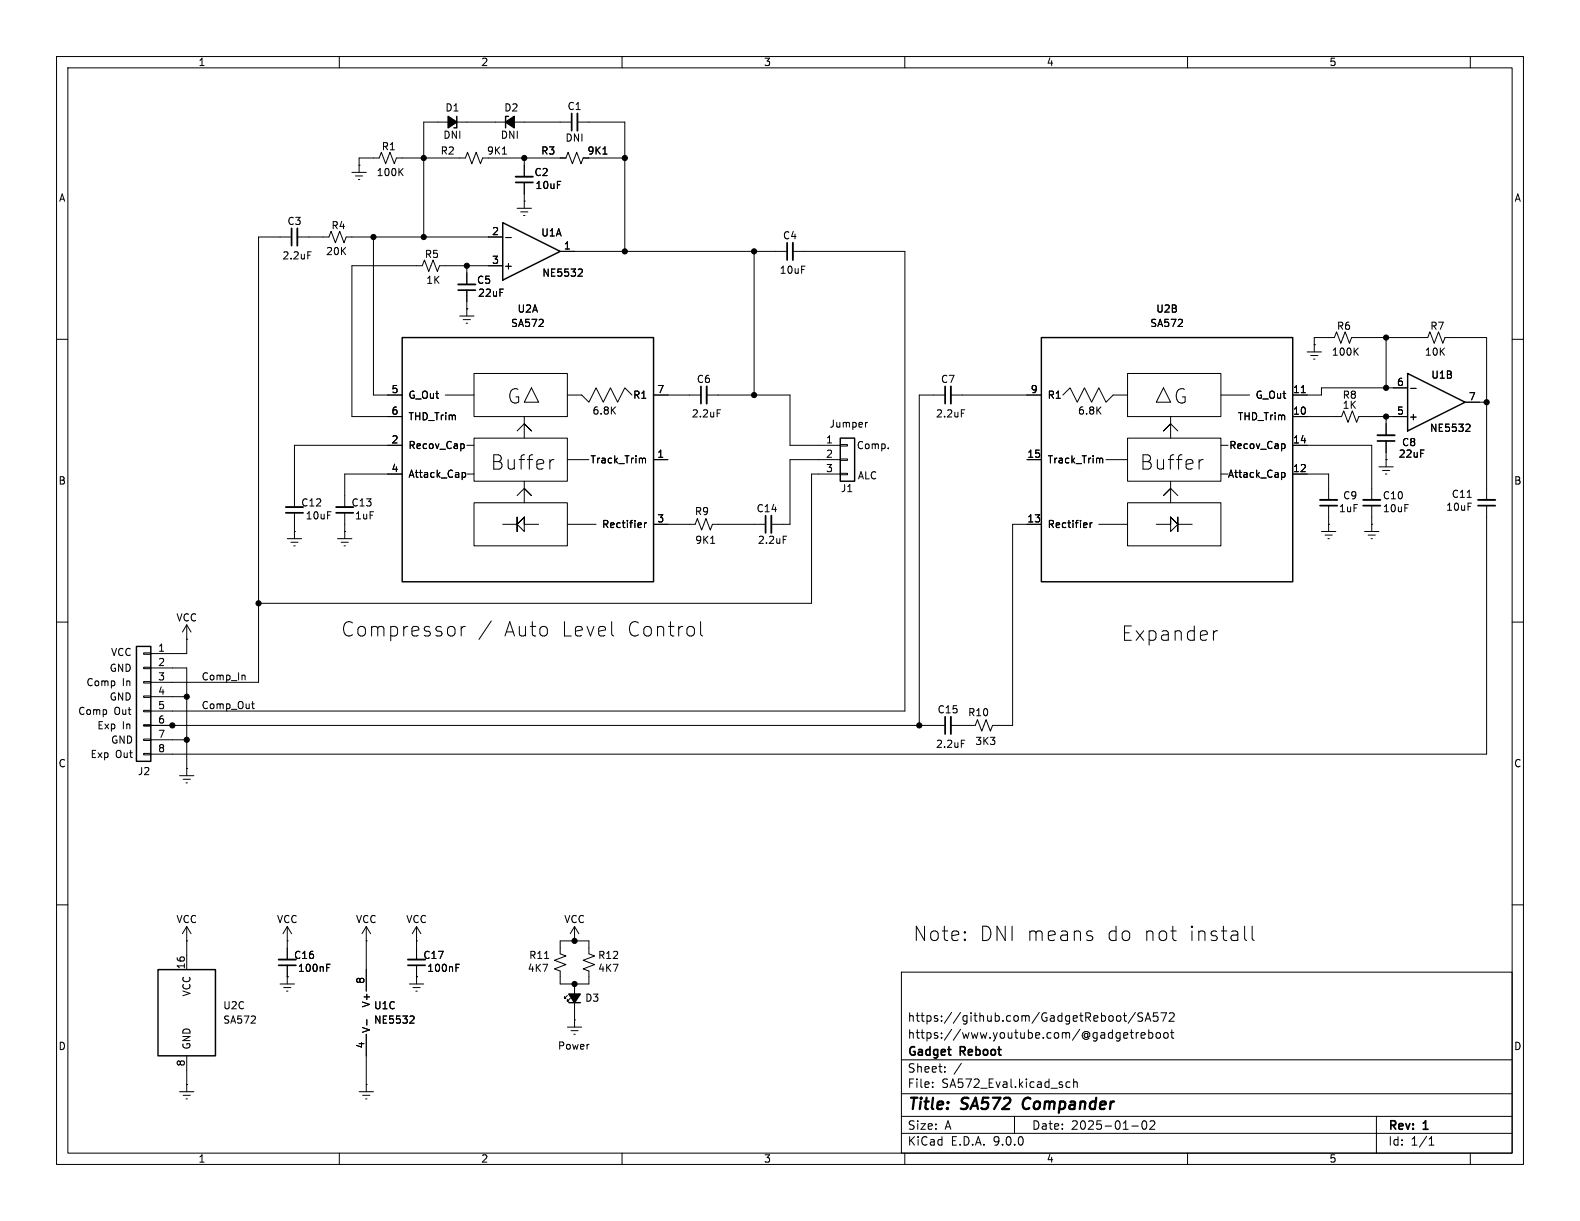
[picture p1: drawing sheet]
<svg xmlns="http://www.w3.org/2000/svg" width="279mm" height="216mm" viewBox="0 0 279 216" stroke-linecap="round" stroke-linejoin="round" font-family="sans-serif">
<g fill="none" stroke="#000" stroke-width=".18">
<path d="M10 10h259.4v195.9h-259.4zM12 12h255.4v191.9h-255.4zM60 10v2M110 10v2M160 10v2M210 10v2M260 10v2M62.2 30.5h2.6M62.9 31.1h1.2M63.4 31.8h.2M63.5 29.2h.1M70.7 30.3l.6 .8"/>
<path d="M71.3 29.8l-.8 .7M88.8 27.2h.8M91.4 36.8h2.6M92.1 37.5h1.2M92.6 38.1h.2M92.7 35.6h.1M92.7 27.9v3.3M92.7 32.3v4.5M101.1 21.6h-26.2v20.3M102.1 21.6h8.4v22.9M106.6 27.2h.7M110.5 27.9h-7.4l-.4 1.1-.7-2.1-.8 2.1-.7-2.1-.4 1h-14.8l-.3 1.1-.8-2.1-.8 2.1-.7-2.1-.4 1h-12.2l-.4 1.1-.7-2.1-.8 2.1-.8-2.1-.3 1h-3.6v2.6"/>
<path d="M51.6 41.9h-5.9v78.8h-19M52.6 41.9h5.6l.3-1 .8 2 .8-2 .7 2 .4-1h27.7M54.4 44.5h.6M66 41.9v28h5.1M81.3 55.9h2.5M81.9 56.5h1.3M82.4 57.2h.3M82.5 54.6h.1M82.5 47v3.3M82.5 51.3v4.6M88.9 47h-11.2l-.4 1-.7-2-.8 2-.7-2-.4 1h-12.5v26.7h8.9M89.4 42h1"/>
<path d="M99.1 44.5h40.1M102.4 47.6h.5l.1 .3-.8 .9h.8M133.3 44.5v25.4M140.2 44.5h19.8v81.2h-133.3M245.1 59.7v8.9M10 60h2M71.1 78.7h-19v11M78.7 69.9h5.1M81.9 78.5l.2 .2v.4l-.2 .2M82.5 78.7h1.3M83.8 66h16.5v7.7h-16.5zM83.8 77.5h16.5v7.6h-16.5z"/>
<path d="M92.7 74.9l1.3 1.3-1.3-1.3-1.3 1.3M92.7 73.7v3.8M94 68.6l1.2 2.5h-2.5zM100.3 69.9h2.6l1.2 1.2 1.3-2.5 1.3 2.5 1.2-2.5 1.3 2.5 1.3-2.5 1.3 1.3M115.6 69.9h8.4M125 69.9h14.7v8.8h8.9M126.8 72.5h.6M148.6 78.6h1.3v.3h-1.3zM153.4 74.7l-.3 .1M157.1 79.2v.1M167.1 69.9h-4.5v58.4M168.1 69.9h16"/>
<path d="M170 72.5h.6M188 69.9l1.2-1.3 1.3 2.5 1.3-2.5 1.2 2.5 1.3-2.5 1.3 2.5 1.2-1.2h2.6M199.4 66h16.5v7.7h-16.5zM199.4 77.5h16.5v7.6h-16.5zM205.7 68.6l1.3 2.5h-2.5zM207 74.9l-1.3 1.3 1.3-1.3 1.3 1.3M207 73.7v3.8M215.9 69.9h5.1M215.9 78.7h1.3M227 78.5l.2 .2v.4l-.2 .2M228.6 73.7h8.6l.4-1.1 .8 2.1 .7-2.1 .8 2.1 .4-1h8.6M228.6 78.7h14v9.7"/>
<path d="M230.1 69.4h.7M231.1 62.2h2.6M231.8 62.9h1.2M232.3 63.5h.2M232.4 62.2v-2.5h3.6l.3-1 .8 2 .8-2 .7 2 .4-1h13.5l.4-1 .7 2 .8-2 .7 2 .4-1h7.4v28.7M232.4 61h.1M239.6 62.1l.6 .7M240.2 61.5l-.7 .8M245.1 73.7v3.3M245.1 78v4.6M248.9 68.6h-15.2v1.3h-5.1M249.4 68.7h1"/>
<path d="M259.1 71.1h3.8M259.4 75l.4 .1 .2 .3-.8 .9h.8M267.4 60h2M50.8 95.3h2.5M51.4 95.9h1.3M51.9 96.5h.3M52.1 94h.1M52.1 90.7v4.6M59.7 95.3h2.5M60.3 95.9h1.3M60.8 96.5h.3M61 94h.1"/>
<path d="M61 90.7v4.6M71.1 83.8h-10.1v5.9M81.7 83.6h.4l.2 .2-.1 .5h-.5M82.5 83.8h1.3M83.8 88.9h16.5v7.6h-16.5zM88.9 92.7h2.5v1.3v-2.6v1.3l1.3-1.3-1.3 1.3 1.3 1.3v-2.6v1.3h2.5M92.7 86.4l1.3 1.2-1.3-1.2-1.3 1.2M92.7 85.1v3.8M98 81.3h-.3l-.3 .2M100.3 92.7h5.1M100.3 81.3h3.8M113.7 81.1h.4l.1 .8"/>
<path d="M114 92.4v.9M114.3 92.4l-.3 .3M115.6 92.7h7.3l.4-1 .8 2 .7-2 .8 2 .4-1h9.4M115.6 81.3h2.5M125.7 96.1h.7M138.5 94.8h.6M148.6 81.2h1.3v.2h-1.3zM148.6 83.7h1.3v.2h-1.3zM148.6 81.3h-8.9v11.4h-3.3M148.6 83.8h-5.1v22.9h-97.8M181.6 81.3h2.5M184.1 92.7h-5v35.6h-3.6l-.4 1-.7-2-.8 2-.8-2-.3 1h-4.4"/>
<path d="M192.8 92.4v.9M193.1 92.4l-.3 .3M194.3 92.7h5.1M194.5 81.1h.4l.1 .8M195.6 81.3h3.8M199.4 88.9h16.5v7.6h-16.5zM204.5 92.7h2.5v-1.3v2.6l1.3-1.3-1.3-1.3 1.3 1.3v-1.3v2.6v-1.3h2.5M207 86.4l-1.3 1.2 1.3-1.2 1.3 1.2M207 85.1v3.8M212.8 81.3h-.3l-.3 .2M215.9 83.8h1.3M226.6 83.6h.4l.2 .2-.1 .5h-.5"/>
<path d="M228.6 83.8h6.3v4.6M233.7 94h2.5M234.3 94.6h1.3M234.8 95.3h.3M234.9 92.7h.1M234.9 89.4v4.6M241.3 94h2.5M241.9 94.6h1.3M242.4 95.3h.3M242.6 92.7h.1M242.6 89.4v4.6M243.8 82.6h2.6"/>
<path d="M244.5 83.2h1.2M245 83.8h.2M245.1 81.3h.1M259.4 87.9h.8M262.9 89.4v44h-236.2M10 110h2M25.4 115.4h1.3v.3h-1.3zM25.4 118h1.3v.2h-1.3zM26.7 118.1h6.3v19.1M33 113h.1M33 110.5v5.1h-6.3M33 110.5l-.7 1.3"/>
<path d="M33 110.5l.8 1.3M43.2 119.4l.1 .2v.6M81.6 110.8v1.7M82.3 110.8a.65 .65 0 0 0-.7 .5M86.9 109.8l-2.2 3.3M123.9 109.9v2.2l.4 .4M215.3 111.5h-.2l-.4 .3M267.4 110h2M25.4 120.5h1.3v.3h-1.3zM25.4 123.1h1.3v.2h-1.3zM25.4 125.6h1.3v.3h-1.3zM25.4 128.1h1.3v.3h-1.3z"/>
<path d="M25.4 130.7h1.3v.2h-1.3zM25.4 133.2h1.3v.3h-1.3zM25.4 128.3h141.7M26.7 123.2h6.3M26.7 130.8h6.3M31.7 137.2h2.6M32.4 137.8h1.3M32.9 138.4h.2M33 135.9h.1M44.5 124.5h.5M44.7 125.1l.3 .2M170 130.9h.6"/>
<path d="M10 160h2M33 166.4h.1M33 163.8v7.7M33 163.8l-.7 1.3M33 163.8l.8 1.3M49.5 174h2.6M50.2 174.6h1.2M50.7 175.3h.2M50.8 172.7h.1M50.8 166.4h.1M50.8 163.8v5.9M50.8 170.7v3.3"/>
<path d="M50.8 163.8l-.8 1.3M50.8 163.8l.8 1.3M57.8 171.1h.4M57.8 170.5h.6M64.8 166.4h.1M64.8 163.8v11.5M64.8 163.8l-.8 1.3M64.8 163.8l.7 1.3M72.4 174h2.5M72.7 179.6l.4 .1 .1 .3-.8 .9h.8M73 174.6h1.3M73.5 175.3h.3"/>
<path d="M73.7 172.7h.1M73.7 166.4h.1M73.7 163.8v5.9M73.7 170.7v3.3M73.7 163.8l-.8 1.3M73.7 163.8l.7 1.3M80.6 171.1h.5M80.6 170.5h.6M96.3 169.5h.7M99.1 166.4h5v2.3l1.1 .3-2.1 .8 2.1 .8-2.1 .7 1 .4v2.3h-5v-2.3l-1.1-.4 2.1-.7-2.1-.8 2.1-.8-1-.3zM100.3 176l-.5 .5v-.2v.2h.3M100.8 176.5l-.5 .5v-.2v.2h.3"/>
<path d="M101.6 166.4h.1M101.6 163.8v2.6M101.6 174v7.6M101.6 163.8l-.8 1.3M101.6 163.8l.8 1.3M159.4 171.9h108v32h-108zM198.6 179.6h.6M198.9 179.1v1.3l.3 .2M200.8 179l-1.3 1.9M202.1 179.2l-.6-.1-.2 .1v.5l.6 .2 .2 .4-.3 .3-.6-.1M204.7 179.1h-.7l-.1 .7 .2-.1h.5l.2 .2-.1 .5-.2 .2-.6-.2M205.3 179.1h1l-.7 1.5"/>
<path d="M206.8 179.2l.6-.1 .2 .1v.3l-.9 1.1h.9M220.1 165.9l.4 .4M221.4 163.8v2.1l.4 .4M267.4 160h2M31.7 193h2.6M32.4 193.7h1.3M32.9 194.3h.2M33 191.8h.1M33 186.7v6.3M63.5 193h2.5M64.1 193.7h1.3M64.6 194.3h.3"/>
<path d="M64.8 191.8h.1M64.8 182.9v10.1M64.9 180.3v1M100.3 181.6h2.6M101 182.2h1.2M101.5 182.9h.2M101.6 180.3h.1M159.4 197.4h108M159.4 193.4h108M159.4 187.4h108M164.9 192.1v.2M164.9 191.4v.1"/>
<path d="M167.1 189.4v.2M167.1 188.7v.1M170 188l-1.3 1.9M179.4 197.4v3M189.2 191.4l-.4-.1-.3 .3v.4l.1 .2h.6M189.9 191.4l.2-.1 .3 .1 .1 .9M189.9 190.8v1.5M199.9 182.6h.5M200.1 182.1v1.3l.3 .2M200.1 199.1h1.2M200.9 182.6v1M201.4 182.6l-.3 .1-.2 .2"/>
<path d="M201.8 183.1l.7-.2-.1-.2-.4-.1-.2 .2 .1 .7h.5M202.1 198.3l.2-.1a.81 .81 0 0 1 .6 .6 .81 .81 0 0 1-.3 .8l-.2 .1a.81 .81 0 0 1-.3-1.4zM202.5 180.6l.5-1.5 .5 1.5M202.6 180.2h.8M203.1 182.7l.5-.1 .3 .3v.4l-.2 .2h-.6M203.1 182.1v1.5M203.4 198.3l.5-.1 .2 .1 .1 .3-.9 1.1h.9M204.6 182.7l.3-.1 .3 .3v.4l-.3 .3-.3-.1-.2-.2v-.4zM205.9 182.7l.4-.1 .3 .3v.4l-.3 .3-.4-.1-.1-.2v-.4zM207 182.6h.6M207.2 182.1v1.3l.4 .2M243.4 197.4v6.5"/>
<path d="M60 203.9v2M110 203.9v2M159.4 200.4h108M160 203.9v2M210 203.9v2M252.7 202.5h.9M252.7 201.4l.4-.4v1.5M260 203.9v2"/>
</g>
<path d="M181.2 194.4a1.27 1.27 0 0 0-.1 1.6" fill="none" stroke="#000" stroke-width=".4"/>
<g fill="none" stroke="#000" stroke-width=".3">
<path d="M91.2 32.3h3M101.1 20.1v3M51.6 40.4v3M81 51.3h3.1M139.2 42.9v3.1M124 68.3v3.1M167.1 68.3v3.1M243.6 78h3M50.5 90.7h3.1M59.4 90.7h3.1M135.4 91.2v3M233.4 89.4h3.1"/>
<path d="M241 89.4h3.1M261.4 89.4h3M167.1 126.7v3.1M49.3 170.7h3M72.1 170.7h3.1"/>
</g>
<g fill="none" stroke="#000" stroke-width=".33">
<path d="M91.2 31.2h3M102.1 20.1v3M52.6 40.4v3M81 50.3h3.1M140.2 42.9v3.1M125 68.3v3.1M168.1 68.3v3.1M243.6 77h3M50.5 89.7h3.1M59.4 89.7h3.1M136.4 91.2v3M233.4 88.4h3.1"/>
<path d="M241 88.4h3.1M261.4 88.4h3M168.1 126.7v3.1M49.3 169.7h3M72.1 169.7h3.1"/>
</g>
<path d="M80.8 20.6v2h-.5M88.9 39.4l10.2 5.1-10.2 5zM89.9 20.6h-.5v2M71.1 59.7h44.5v43.2h-44.5zM184.1 59.7h44.5v43.2h-44.5zM148.6 77.5h2.5v7.6h-2.5zM248.9 66l10.2 5.1-10.2 5.1zM24.1 114.3h2.6v20.3h-2.6zM27.9 171.5h10.2v15.2h-10.2zM100.6 177.3h2" fill="none" stroke="#000" stroke-width=".25"/>
<path d="M79.2 20.6l1.6 1-1.6 1zM89.4 21.6l1.5-1v2zM100.6 175.8h2l-1 1.5z" fill="#000" stroke="#000" stroke-width=".25"/>
<g fill="#000" stroke="#000" stroke-width=".18">
<circle cx="74.9" cy="27.9" r=".46"/>
<circle cx="92.7" cy="27.9" r=".46"/>
<circle cx="110.5" cy="27.9" r=".46"/>
<circle cx="66" cy="41.9" r=".46"/>
<circle cx="74.9" cy="41.9" r=".46"/>
<circle cx="82.5" cy="47" r=".46"/>
<circle cx="110.5" cy="44.5" r=".46"/>
<circle cx="133.3" cy="44.5" r=".46"/>
<circle cx="245.1" cy="59.7" r=".46"/>
<circle cx="133.3" cy="69.9" r=".46"/>
<circle cx="245.1" cy="68.6" r=".46"/>
<circle cx="245.1" cy="73.7" r=".46"/>
<circle cx="262.9" cy="71.1" r=".46"/>
<circle cx="45.7" cy="106.7" r=".46"/>
<circle cx="30.5" cy="128.3" r=".46"/>
<circle cx="33" cy="130.8" r=".46"/>
<circle cx="33" cy="123.2" r=".46"/>
<circle cx="162.6" cy="128.3" r=".46"/>
<circle cx="101.6" cy="166.4" r=".46"/>
<circle cx="101.6" cy="174" r=".46"/>
</g>
<g font-size="3.5">
<text x="89.7" y="71.6">G</text>
<text x="207.5" y="71.6">G</text>
<text x="86.7" y="83.3">Buffer</text>
<text x="201.5" y="83.3">Buffer</text>
<text x="60.4" y="112.8">Compressor</text>
<text x="89.1" y="112.8">Auto</text>
<text x="99.2" y="112.8">Level</text>
<text x="110.8" y="112.8">Control</text>
<text x="198.4" y="113.5">Expander</text>
<text x="161.6" y="166.6">Note:</text>
<text x="173.3" y="166.6">DNI means</text>
<text x="195.7" y="166.6">do</text>
<text x="202.1" y="166.6">not</text>
<text x="210.1" y="166.6">install</text>
</g>
<g font-size="2.8">
<text x="160.4" y="196.8">Title:</text>
<text x="170.1" y="196.8">SA572</text>
<text x="181.7" y="196.8">Compander</text>
</g>
<g font-size="2.1">
<text x="160.4" y="183.9">https://www.youtube.com/@gadgetreboot</text>
<text x="160.4" y="180.9">https://github.com/GadgetReboot/SA572</text>
<text x="160.4" y="189.9">Sheet:</text>
<text x="160.4" y="187.1">Gadget</text>
<text x="169.9" y="187.1">Reboot</text>
<text x="160.4" y="192.6">File:</text>
<text x="166.5" y="192.6">SA572_Eval.kicad_sch</text>
<text x="160.4" y="202.8">KiCad</text>
<text x="160.4" y="200">Size:</text>
<text x="167.1" y="200">A</text>
<text x="168.1" y="202.8">E.D.A.</text>
<text x="175.7" y="202.8">9.0.0</text>
<text x="182.4" y="200">Date:</text>
<text x="189.4" y="200">2025-01-02</text>
<text x="245.4" y="200.2">Rev:</text>
<text x="245.4" y="202.8">Id:</text>
<text x="249.5" y="202.8">1/1</text>
<text x="251.8" y="200.2">1</text>
</g>
<g font-size="1.8">
<text x="35" y="11.9">1</text>
<text x="85" y="11.9">2</text>
<text x="135" y="11.9">3</text>
<text x="185" y="11.9">4</text>
<text x="235" y="11.9">5</text>
<text x="78.7" y="19.9">D1</text>
<text x="89.1" y="19.9">D2</text>
<text x="100.3" y="19.7">C1</text>
<text x="67.4" y="26.8">R1</text>
<text x="77.8" y="27.5">R2</text>
<text x="78.3" y="24.7">DNI</text>
<text x="86" y="27.5">9K1</text>
<text x="88.5" y="24.7">DNI</text>
<text x="95.6" y="27.5">R3</text>
<text x="99.9" y="25.2">DNI</text>
<text x="103.8" y="27.5">9K1</text>
<text x="10.3" y="35.9">A</text>
<text x="66.5" y="31.3">100K</text>
<text x="94.4" y="31.3">C2</text>
<text x="94.6" y="33.6">10uF</text>
<text x="267.7" y="35.9">A</text>
<text x="50.7" y="40">C3</text>
<text x="58.5" y="40.7">R4</text>
<text x="86.9" y="41.7">2</text>
<text x="49.9" y="46.1">2.2uF</text>
<text x="57.6" y="45.3">20K</text>
<text x="75" y="45.8">R5</text>
<text x="86.9" y="46.7">3</text>
<text x="89" y="47.9">+</text>
<text x="95.6" y="42">U1A</text>
<text x="99.6" y="44.2">1</text>
<text x="138.4" y="42.5">C4</text>
<text x="75.3" y="50.4">1K</text>
<text x="84.3" y="50.4">C5</text>
<text x="84.4" y="52.7">22uF</text>
<text x="95.8" y="49.1">NE5532</text>
<text x="137.8" y="48.6">10uF</text>
<text x="90.3" y="58">SA572</text>
<text x="91.4" y="55.5">U2A</text>
<text x="203.3" y="58">SA572</text>
<text x="204.4" y="55.5">U2B</text>
<text x="236.3" y="58.5">R6</text>
<text x="252.8" y="58.5">R7</text>
<text x="235.4" y="63.1">100K</text>
<text x="251.9" y="63.1">10K</text>
<text x="69.1" y="69.6">5</text>
<text x="72.1" y="70.7">G_Out</text>
<text x="111.9" y="70.7">R1</text>
<text x="116.1" y="69.6">7</text>
<text x="123.1" y="67.9">C6</text>
<text x="166.3" y="67.9">C7</text>
<text x="182.2" y="69.6">9</text>
<text x="185.2" y="70.7">R1</text>
<text x="221.9" y="70.7">G_Out</text>
<text x="228.6" y="69.6">11</text>
<text x="237.3" y="70.7">R8</text>
<text x="246.9" y="68.3">6</text>
<text x="253" y="67.2">U1B</text>
<text x="259.6" y="70.9">7</text>
<text x="69.1" y="73.4">6</text>
<text x="72.1" y="74.5">THD_Trim</text>
<text x="104.7" y="73.5">6.8K</text>
<text x="122.2" y="74">2.2uF</text>
<text x="146.6" y="75.7">Jumper</text>
<text x="165.4" y="74">2.2uF</text>
<text x="190.5" y="73.5">6.8K</text>
<text x="218.8" y="74.5">THD_Trim</text>
<text x="228.6" y="73.4">10</text>
<text x="237.3" y="72.5">1K</text>
<text x="246.9" y="73.4">5</text>
<text x="249" y="74.5">+</text>
<text x="252.8" y="76.6">NE5532</text>
<text x="69.1" y="78.5">2</text>
<text x="69.1" y="83.6">4</text>
<text x="72.1" y="79.6">Recov_Cap</text>
<text x="104.3" y="82.1">Track_Trim</text>
<text x="116.1" y="81">1</text>
<text x="146" y="78.5">1</text>
<text x="146" y="81">2</text>
<text x="146" y="83.6">3</text>
<text x="151.4" y="79.5">Comp.</text>
<text x="181.6" y="81">15</text>
<text x="185.2" y="82.1">Track_Trim</text>
<text x="217.3" y="79.6">Recov_Cap</text>
<text x="228.6" y="78.5">14</text>
<text x="228.6" y="83.6">12</text>
<text x="247.3" y="81.1">22uF</text>
<text x="247.8" y="79.1">C8</text>
<text x="10.3" y="85.9">B</text>
<text x="53.2" y="89.8">C12</text>
<text x="62.1" y="89.8">C13</text>
<text x="72.1" y="84.7">Attack_Cap</text>
<text x="148.6" y="87.2">J1</text>
<text x="151.6" y="84.8">ALC</text>
<text x="217" y="84.7">Attack_Cap</text>
<text x="237.4" y="88.5">C9</text>
<text x="244.4" y="88.5">C10</text>
<text x="256.6" y="88.2">C11</text>
<text x="267.7" y="85.9">B</text>
<text x="54" y="92">10uF</text>
<text x="62.7" y="92">1uF</text>
<text x="106.4" y="93.6">Rectifier</text>
<text x="116.1" y="92.5">3</text>
<text x="122.8" y="91.3">R9</text>
<text x="133.7" y="90.8">C14</text>
<text x="181.6" y="92.5">13</text>
<text x="185.2" y="93.6">Rectifier</text>
<text x="236.7" y="90.8">1uF</text>
<text x="244.5" y="90.8">10uF</text>
<text x="255.6" y="90.5">10uF</text>
<text x="122.8" y="96.4">9K1</text>
<text x="133.9" y="96.4">2.2uF</text>
<text x="31.1" y="110.1">VCC</text>
<text x="19.3" y="118.9">GND</text>
<text x="19.5" y="116.1">VCC</text>
<text x="27.9" y="115.3">1</text>
<text x="27.9" y="117.9">2</text>
<text x="15.2" y="121.4">Comp</text>
<text x="19.3" y="124">GND</text>
<text x="21.6" y="121.4">In</text>
<text x="27.9" y="120.4">3</text>
<text x="27.9" y="122.9">4</text>
<text x="27.9" y="125.5">5</text>
<text x="35.6" y="125.5">Comp_Out</text>
<text x="35.6" y="120.4">Comp_In</text>
<text x="13.7" y="126.5">Comp</text>
<text x="17.1" y="129">Exp</text>
<text x="19.5" y="131.6">GND</text>
<text x="20.2" y="126.5">Out</text>
<text x="21.6" y="129">In</text>
<text x="27.9" y="128">6</text>
<text x="27.9" y="130.6">7</text>
<text x="165.7" y="126.3">C15</text>
<text x="171.1" y="126.8">R10</text>
<text x="172.4" y="131.9">3K3</text>
<text x="10.3" y="135.9">C</text>
<text x="15.9" y="134.1">Exp</text>
<text x="20.4" y="134.1">Out</text>
<text x="24.3" y="137.3">J2</text>
<text x="27.9" y="133.1">8</text>
<text x="165.4" y="132.4">2.2uF</text>
<text x="267.7" y="135.9">C</text>
<text x="31.1" y="163.4">VCC</text>
<text x="48.9" y="163.4">VCC</text>
<text x="62.9" y="163.4">VCC</text>
<text x="71.7" y="163.4">VCC</text>
<text x="99.7" y="163.4">VCC</text>
<text x="32.8" y="171.5" transform="rotate(-90 32.8 171.5)">16</text>
<text x="51.9" y="169.8">C16</text>
<text x="52.6" y="172.1">100nF</text>
<text x="74.8" y="169.8">C17</text>
<text x="75.5" y="172.1">100nF</text>
<text x="93.2" y="172.1">4K7</text>
<text x="93.5" y="169.8">R11</text>
<text x="105.7" y="169.8">R12</text>
<text x="105.7" y="172.1">4K7</text>
<text x="33.9" y="176.3" transform="rotate(-90 33.9 176.3)">VCC</text>
<text x="39.4" y="178.7">U2C</text>
<text x="64.5" y="174.1" transform="rotate(-90 64.5 174.1)">8</text>
<text x="65.6" y="178.3" transform="rotate(-90 65.6 178.3)">V+</text>
<text x="66" y="178.7">U1C</text>
<text x="103.4" y="177.3">D3</text>
<text x="10.3" y="185.9">D</text>
<text x="33.9" y="185.7" transform="rotate(-90 33.9 185.7)">GND</text>
<text x="39.4" y="181.2">SA572</text>
<text x="64.5" y="185.5" transform="rotate(-90 64.5 185.5)">4</text>
<text x="65.6" y="182.8" transform="rotate(-90 65.6 182.8)">V-</text>
<text x="66" y="181.2">NE5532</text>
<text x="98.6" y="185.7">Power</text>
<text x="267.7" y="185.9">D</text>
<text x="32.8" y="188.7" transform="rotate(-90 32.8 188.7)">8</text>
<text x="35" y="205.8">1</text>
<text x="85" y="205.8">2</text>
<text x="135" y="205.8">3</text>
<text x="185" y="205.8">4</text>
<text x="235" y="205.8">5</text>
</g>
</svg>
